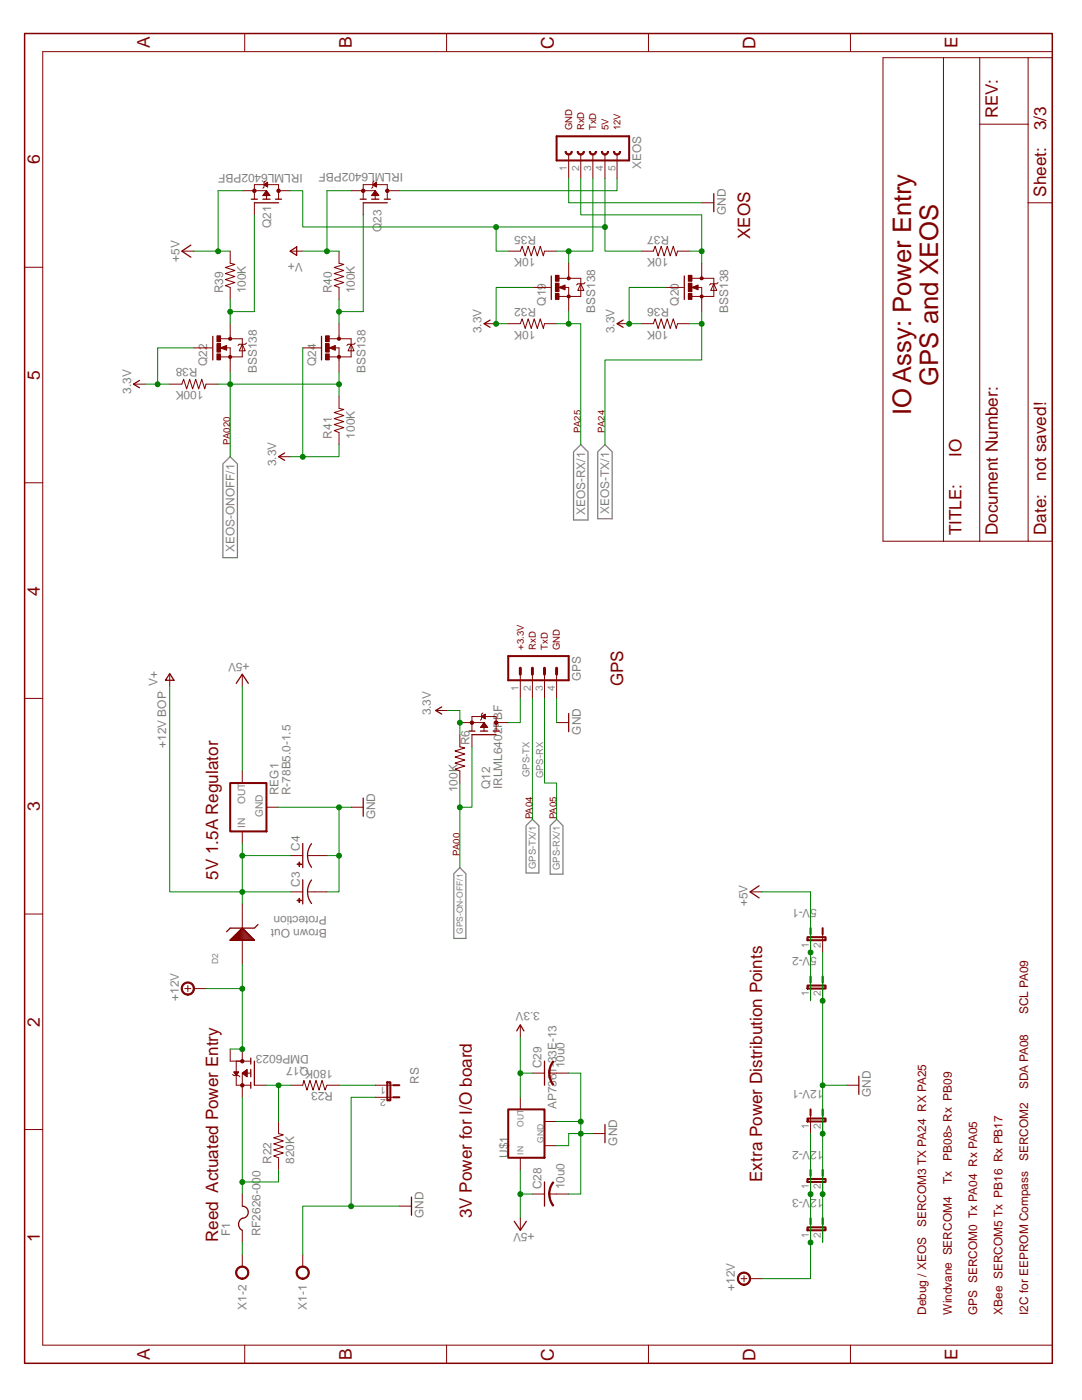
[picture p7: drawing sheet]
<svg xmlns="http://www.w3.org/2000/svg" width="216mm" height="279mm" viewBox="0 0 216 279" stroke-linecap="round" stroke-linejoin="round" font-family="sans-serif">
<path d="M44.5 92.6l1.4-1.5 1.5 1.5v18.7h-2.9zM115.9 88.7l1.4 1.5v13.6h-2.9v-13.6zM120.7 88.7l1.5 1.5v13.3h-2.9v-13.3zM90.6 174.4l1.2-1.2 1.2 1.2v12.9h-2.4zM106.2 163.5l1.3 1.3v9.4h-2.5v-9.4zM111.1 163.5l1.2 1.3v9.7h-2.5v-9.7z" fill="none" stroke="#808080" stroke-width=".25"/>
<g fill="none" stroke="#800000" stroke-width=".2">
<path d="M48.8 6.7v3.6M89.1 6.7v3.6M129.4 6.7v3.6M169.7 6.7v3.6M188.3 11.5v96.5M195.5 11.5v96.5M205.1 11.5h-28.9v96.5h28.9M210 10.3h-201.5v258.2h201.5M195.5 24.8h9.6M205.1 24.8v-13.3h4.9v96.5h-4.9v-67.5M205.1 24.8v15.7M4.9 53.3h3.6"/>
<path d="M205.1 40.5h4.9M4.9 96.4h3.6M4.9 139.4h3.6M4.9 182.4h3.6M74.9 216.6h3.6M74.9 219h3.6M4.9 225.4h3.6M55.6 223.8v2.4l.9 .3-1.9 .6 1.9 .6-1.9 .6 1.9 .6-1.9 .6 1.9 .6-1.9 .6 1 .4v2.4M48.8 268.5v3.6M89.1 268.5v3.6M129.4 268.5v3.6M169.7 268.5v3.6"/>
</g>
<path d="M77.3 216h.6v3.6h-.6zM78.5 216.6h1.2M78.5 219h1.2" fill="none" stroke="#800000" stroke-width=".4"/>
<path d="M4.9 6.7h205.1v265.4h-205.1z" fill="none" stroke="#800000" stroke-width=".3"/>
<path d="M59.6 253a1.33 1.33 0 0 1 2 .5 1.33 1.33 0 0 1-1.2 1.8v-.2a1.09 1.09 0 0 1-.9-1.6 1.09 1.09 0 0 1 1.8-.2 1.09 1.09 0 0 1-.6 1.7l-.3 .1v.2a1.33 1.33 0 0 1-1.2-.9 1.33 1.33 0 0 1 .4-1.4z" fill-rule="evenodd" fill="#800000"/>
<path d="M59.6 253a1.33 1.33 0 0 1 2 .5 1.33 1.33 0 0 1-1.2 1.8v-.2a1.09 1.09 0 0 1-.9-1.6 1.09 1.09 0 0 1 1.8-.2 1.09 1.09 0 0 1-.6 1.7l-.3 .1v.2a1.33 1.33 0 0 1-1.2-.9 1.33 1.33 0 0 1 .4-1.4zM60.4 250.4v2.4" fill="none" stroke="#800000" stroke-width=".2"/>
<path d="M47.5 252.9a1.33 1.33 0 0 1 2.1 .6 1.33 1.33 0 0 1-1.3 1.8v-.2a1.08 1.08 0 0 1-.9-1.6 1.08 1.08 0 0 1 1.9-.2 1.08 1.08 0 0 1-.7 1.7l-.3 .1v.2a1.33 1.33 0 0 1-1.2-.9 1.33 1.33 0 0 1 .4-1.5z" fill-rule="evenodd" fill="#800000"/>
<path d="M36.9 197.3h1.2M37.5 196.7v1.2M58 216.6h2.4l.2-1 .7 2 .5-2 .7 2 .6-2 .6 2 .6-2 .6 2 .3-1h2.4M47.5 252.9a1.33 1.33 0 0 1 2.1 .6 1.33 1.33 0 0 1-1.3 1.8v-.2a1.08 1.08 0 0 1-.9-1.6 1.08 1.08 0 0 1 1.9-.2 1.08 1.08 0 0 1-.7 1.7l-.3 .1v.2a1.33 1.33 0 0 1-1.2-.9 1.33 1.33 0 0 1 .4-1.5zM48.3 250.4v2.4M79.7 240.7h2.4" fill="none" stroke="#800000" stroke-width=".2"/>
<path d="M82.1 238.9v3.6" fill="none" stroke="#800000" stroke-width=".25"/>
<path d="M36.7 196.3a1.32 1.32 0 0 1 2 .5 1.32 1.32 0 0 1-1.2 1.8v-.2a1.08 1.08 0 0 1-1-1.5 1.08 1.08 0 0 1 1.8-.3 1.08 1.08 0 0 1-.5 1.7l-.3 .1v.2a1.32 1.32 0 0 1-1.3-.9 1.32 1.32 0 0 1 .5-1.4z" fill-rule="evenodd" fill="#800000"/>
<path d="M103.8 134.6v4.8M106.2 134.6v4.8M108.6 134.6v4.8M111.1 134.6v4.8M86.9 141.8h2.4M94.2 144.2h2.4v1.7M96.4 142.3l-.3 .2v1l-.2 .2M99 145.9v-2.9h-4.8v2.9M36.7 196.3a1.32 1.32 0 0 1 2 .5 1.32 1.32 0 0 1-1.2 1.8v-.2a1.08 1.08 0 0 1-1-1.5 1.08 1.08 0 0 1 1.8-.3 1.08 1.08 0 0 1-.5 1.7l-.3 .1v.2a1.32 1.32 0 0 1-1.3-.9 1.32 1.32 0 0 1 .5-1.4zM38.7 197.3h2.4" fill="none" stroke="#800000" stroke-width=".2"/>
<path d="M101.4 130.9h12.1v4.9h-12.1z" fill="none" stroke="#800000" stroke-width=".4"/>
<path d="M103.8 133.3v1.3M106.2 133.3v1.3M108.6 133.3v1.3M111.1 133.3v1.3" fill="none" stroke="#800000" stroke-width=".59"/>
<path d="M88.1 141.1l-1.2 .7 1.2 .7M93.6 145.9h1.2M94.2 146.6h4.8M95.9 145.9h1.4M98.4 145.9h1.2" fill="none" stroke="#800000" stroke-width=".25"/>
<circle cx="94.2" cy="144.2" r=".34" fill="#800000"/>
<circle cx="94.2" cy="144.2" r=".34" fill="none" stroke="#800000" stroke-width=".2"/>
<circle cx="99" cy="144.2" r=".34" fill="#800000"/>
<g fill="none" stroke="#800000" stroke-width=".2">
<path d="M140 40.5h2.4M48.3 134.6v2.4M48.3 153.9v2.4M91.8 144.2h2.4M91.8 146.6v2.4M91.8 153.9v2.4M94.2 146.6v2.4M95.9 145.1v.1M96.1 144.9v.3M96.1 143l.7-.5v1zM96.2 143h.1M96.2 144.8v.4"/>
<path d="M96.3 142.9v.2M96.3 144.6v.6M96.4 142.8v.4M96.4 144.4v.8M96.5 142.7v.6M96.5 144.3v.9M96.6 144.2l.7 1h-1.4zM96.6 142.6v.8M96.6 144.3v.9M96.8 142.6v.8M96.8 144.4v.8M96.9 144.6v.6"/>
<path d="M97 144.7v.5M97.1 144.9v.3M97.2 145v.2M97.3 145.2h.1M99 144.2h2.4M111.1 144.2h2.4M48.3 165.9v2.4M53.2 161.1h2.4M70.1 161.1h2.4M109.6 238.3h1.5"/>
<circle cx="99" cy="144.2" r=".34"/>
</g>
<path d="M91.8 149l.9 .3-1.9 .6 1.9 .6-1.9 .6 1.9 .6-1.9 .6 1.9 .6-1.9 .6 1 .4" fill="none" stroke="#800000" stroke-width=".21"/>
<path d="M142.4 38.7v3.6M47.1 136.4l1.2-1.8 1.3 1.8M72.5 159.3v3.6M113.5 142.4v3.6M108.6 235.9v4.8" fill="none" stroke="#800000" stroke-width=".25"/>
<path d="M45.9 156.3h7.3v9.6h-7.3z" fill="none" stroke="#800000" stroke-width=".4"/>
<path d="M110.3 235.9l.2 .1-.5 .9-.3 1.4h-.2l.2-1.3z" fill-rule="evenodd" fill="#800000"/>
<path d="M110.3 235.9l.2 .1-.5 .9-.3 1.4h-.2l.2-1.3z" fill="none" stroke="#800000" stroke-width=".2"/>
<path d="M109.5 238.3h.2l.2 1 .6 1.3-.2 .1-.6-1.1z" fill-rule="evenodd" fill="#800000"/>
<path d="M109.6 214.2h1.5M106.2 238.3h2.4M109.5 238.3h.2l.2 1 .6 1.3-.2 .1-.6-1.1zM111.1 238.3h2.4" fill="none" stroke="#800000" stroke-width=".2"/>
<path d="M108.6 211.8v4.8" fill="none" stroke="#800000" stroke-width=".25"/>
<path d="M110.3 211.7l.2 .2-.5 .8-.3 1.5h-.2l.2-1.3z" fill-rule="evenodd" fill="#800000"/>
<path d="M110.3 211.7l.2 .2-.5 .8-.3 1.5h-.2l.2-1.3z" fill="none" stroke="#800000" stroke-width=".2"/>
<path d="M109.5 214.2h.2l.2 .9 .6 1.4-.2 .1-.6-1.1z" fill-rule="evenodd" fill="#800000"/>
<g fill="none" stroke="#800000" stroke-width=".2">
<path d="M161.7 186.4v3.7M161.7 196.1v3.6M164.1 186.4v3.7M164.1 196.1v3.6M103.8 204.5v2.4M106.2 214.2h2.4M109.5 214.2h.2l.2 .9 .6 1.4-.2 .1-.6-1.1zM111.1 214.2h2.4M118.3 226.2h2.4M161.7 222.6v3.6M161.7 234.7v3.6M164.1 222.6v3.6"/>
<path d="M164.1 234.7v3.6M147.8 255.2h1.3M148.5 254.6v1.2M161.7 244.3v3.6M164.1 244.3v3.6"/>
</g>
<path d="M103.1 205.7l.7-1.2 .7 1.2M120.7 224.4v3.6" fill="none" stroke="#800000" stroke-width=".25"/>
<g fill="none" stroke="#800000" stroke-width=".4">
<path d="M161.1 196.7h3.6v.6h-3.6zM161.1 187h3.6v.6h-3.6zM161.7 185.2v1.2M161.7 194.9v1.2M164.1 185.2v1.2M164.1 194.9v1.2M161.1 235.3h3.6v.6h-3.6zM161.1 223.2h3.6v.6h-3.6zM161.7 221.4v1.2M161.7 233.5v1.2M164.1 221.4v1.2M164.1 233.5v1.2"/>
<path d="M161.1 244.9h3.6v.6h-3.6zM161.7 243.1v1.2M164.1 243.1v1.2"/>
</g>
<path d="M147.6 254.2a1.33 1.33 0 0 1 2.1 .5 1.33 1.33 0 0 1-1.2 1.8v-.2a1.09 1.09 0 0 1-.9-1.6 1.09 1.09 0 0 1 1.8-.2 1.09 1.09 0 0 1-.7 1.7l-.2 .1v.2a1.33 1.33 0 0 1-1.3-.9 1.33 1.33 0 0 1 .4-1.4z" fill-rule="evenodd" fill="#800000"/>
<path d="M149.7 178h2.4M46.4 214.4l.3 .3h.9l.3 .2M50 214.2h-1.7v2.4M50 211.8h-2.9v4.8h2.9M169 216.6h2.4M147.6 254.2a1.33 1.33 0 0 1 2.1 .5 1.33 1.33 0 0 1-1.2 1.8v-.2a1.09 1.09 0 0 1-.9-1.6 1.09 1.09 0 0 1 1.8-.2 1.09 1.09 0 0 1-.7 1.7l-.2 .1v.2a1.33 1.33 0 0 1-1.3-.9 1.33 1.33 0 0 1 .4-1.4zM149.7 255.2h2.4" fill="none" stroke="#800000" stroke-width=".2"/>
<path d="M151.5 176.8l-1.8 1.2 1.8 1.2M50 213.4v1.5M50 211.2v1.2M50 216v1.2M50.8 211.8v4.8M171.4 214.8v3.6" fill="none" stroke="#800000" stroke-width=".25"/>
<circle cx="48.3" cy="216.6" r=".34" fill="#800000"/>
<circle cx="48.3" cy="216.6" r=".34" fill="none" stroke="#800000" stroke-width=".2"/>
<circle cx="48.3" cy="211.8" r=".34" fill="#800000"/>
<g fill="none" stroke="#800000" stroke-width=".2">
<path d="M108.6 57.4h1.3M111.5 57.4l1.3-.5v.9zM111.6 55.5h1.9M112.6 57.4h.9v1.8h-2M113.5 54.9v.6h2.4v3.7h-2.4v.6M115.9 56.6l.6 1.4h-1.2zM116.7 56.4l-.2 .2h-1.2l-.3 .3M45.9 209.4v2.4h2.4v-2.4M46.7 213.9h.9l-.5 .8zM46.7 213.9v.1M46.8 213.9v.3M46.9 213.9v.4"/>
<path d="M47 213.9v.6M47.1 213.9v.8M47.2 213.9v.6M47.4 213.9v.4M47.5 213.9v.2M47.6 213.9v.1M48.3 214.2l1-.8v1.5zM48.3 216.6v2.4M48.4 214.1v.1M48.5 214.1v.2M48.6 214v.4M48.7 213.9v.6"/>
<path d="M48.8 213.8v.7M49 213.7v.9M49.1 213.6v1.1M49.2 213.6v1.2M49.3 213.5v1.4M50.8 216.6h2.4M103.8 243.1v2.4"/>
<circle cx="48.3" cy="211.8" r=".34"/>
</g>
<path d="M110 55.1v4.7M102.6 243.7l1.2 1.8 1.2-1.8" fill="none" stroke="#800000" stroke-width=".25"/>
<path d="M112.6 57.1l-.8 .3 .8 .2v-.2h-.2" fill="none" stroke="#800000" stroke-width=".3"/>
<path d="M113.3 58.9l.2-.1 .2 .1v.5h-.4l-.1-.2z" fill-rule="evenodd" fill="#800000"/>
<path d="M113.3 58.9l.2-.1 .2 .1v.5h-.4l-.1-.2z" fill="none" stroke="#800000" stroke-width=".2"/>
<path d="M113.3 55.3h.4v.5h-.4l-.1-.3z" fill-rule="evenodd" fill="#800000"/>
<path d="M113.3 55.3h.4v.5h-.4l-.1-.3z" fill="none" stroke="#800000" stroke-width=".2"/>
<path d="M110.8 58.6h.7v1.2h-.7z" fill="#800000"/>
<path d="M110.8 58.6h.7v1.2h-.7z" fill="none" stroke="#800000" stroke-width=".2"/>
<path d="M110.8 54.9h.7v1.2h-.7z" fill="#800000"/>
<path d="M110.8 54.9h.7v1.2h-.7z" fill="none" stroke="#800000" stroke-width=".2"/>
<path d="M110.8 56.5h.7v1.7h-.7z" fill="#800000"/>
<g fill="none" stroke="#800000" stroke-width=".2">
<path d="M101.4 50.1h2.4l.4-1 .6 2 .6-2 .6 2 .6-2 .6 2 .6-2 .6 2 .2-1h2.5M106.2 57.4h2.4M110.8 56.5h.7v1.7h-.7zM113.5 52.5v2.4M113.5 59.8v2.4M135.2 57.4h1.2M138.1 57.4l1.2-.5v.9zM138.1 55.5h1.9M139.2 57.4h.8v1.8h-1.9M140 54.9v.6h2.4v3.7h-2.4v.6M142.4 56.6l.6 1.4h-1.2zM143.3 56.4l-.3 .2h-1.2l-.2 .3"/>
<path d="M96.6 64.6h2.4M101.4 64.6h2.4l.4-1 .6 2 .6-2 .6 2 .6-2 .6 2 .6-2 .6 2 .2-1h2.5"/>
</g>
<path d="M136.5 55.1v4.7M97.8 63.9l-1.2 .7 1.2 .7" fill="none" stroke="#800000" stroke-width=".25"/>
<path d="M139.2 57.1l-.9 .3 .9 .2v-.2h-.3" fill="none" stroke="#800000" stroke-width=".3"/>
<path d="M139.8 58.9l.2-.1 .2 .1 .1 .3-.1 .2h-.4z" fill-rule="evenodd" fill="#800000"/>
<path d="M139.8 58.9l.2-.1 .2 .1 .1 .3-.1 .2h-.4z" fill="none" stroke="#800000" stroke-width=".2"/>
<path d="M139.8 55.3h.4l.1 .2-.1 .3h-.4z" fill-rule="evenodd" fill="#800000"/>
<path d="M139.8 55.3h.4l.1 .2-.1 .3h-.4z" fill="none" stroke="#800000" stroke-width=".2"/>
<path d="M137.4 58.6h.7v1.2h-.7z" fill="#800000"/>
<path d="M137.4 58.6h.7v1.2h-.7z" fill="none" stroke="#800000" stroke-width=".2"/>
<path d="M137.4 54.9h.7v1.2h-.7z" fill="#800000"/>
<path d="M137.4 54.9h.7v1.2h-.7z" fill="none" stroke="#800000" stroke-width=".2"/>
<path d="M137.4 56.5h.7v1.7h-.7z" fill="#800000"/>
<path d="M128 50.1h2.4l.3-1 .6 2 .6-2 .6 2 .6-2 .6 2 .6-2 .6 2 .3-1h2.4M132.8 57.4h2.4M137.4 56.5h.7v1.7h-.7zM140 52.5v2.4M140 59.8v2.4M123.1 64.6h2.4M128 64.6h2.4l.3-1 .6 2 .6-2 .6 2 .6-2 .6 2 .6-2 .6 2 .3-1h2.4" fill="none" stroke="#800000" stroke-width=".2"/>
<path d="M124.3 63.9l-1.2 .7 1.2 .7" fill="none" stroke="#800000" stroke-width=".25"/>
<path d="M111.1 27.2v4.8" fill="none" stroke="#800000" stroke-width=".4"/>
<path d="M117.6 30.2h.2a.49 .49 0 0 0 .5 .5 .49 .49 0 0 0 .5-.5h.2a.72 .72 0 0 1-.7 .7 .72 .72 0 0 1-.7-.7z" fill-rule="evenodd" fill="#800000"/>
<path d="M117.6 30.2h.2a.49 .49 0 0 0 .5 .5 .49 .49 0 0 0 .5-.5h.2a.72 .72 0 0 1-.7 .7 .72 .72 0 0 1-.7-.7z" fill="none" stroke="#800000" stroke-width=".2"/>
<path d="M115.2 30.2h.2a.49 .49 0 0 0 .5 .5 .49 .49 0 0 0 .5-.5h.2a.72 .72 0 0 1-.7 .7 .72 .72 0 0 1-.7-.7z" fill-rule="evenodd" fill="#800000"/>
<path d="M115.2 30.2h.2a.49 .49 0 0 0 .5 .5 .49 .49 0 0 0 .5-.5h.2a.72 .72 0 0 1-.7 .7 .72 .72 0 0 1-.7-.7z" fill="none" stroke="#800000" stroke-width=".2"/>
<path d="M112.8 30.2h.2a.49 .49 0 0 0 .5 .5 .49 .49 0 0 0 .5-.5h.2a.72 .72 0 0 1-.7 .7 .72 .72 0 0 1-.7-.7z" fill-rule="evenodd" fill="#800000"/>
<path d="M112.8 30.2h.2a.49 .49 0 0 0 .5 .5 .49 .49 0 0 0 .5-.5h.2a.72 .72 0 0 1-.7 .7 .72 .72 0 0 1-.7-.7z" fill="none" stroke="#800000" stroke-width=".2"/>
<path d="M111.1 27.2h14.4v4.8h-14.4" fill="none" stroke="#800000" stroke-width=".4"/>
<path d="M122.4 30.2h.2a.49 .49 0 0 0 .5 .5 .49 .49 0 0 0 .5-.5h.2a.72 .72 0 0 1-.7 .7 .72 .72 0 0 1-.7-.7z" fill-rule="evenodd" fill="#800000"/>
<path d="M122.4 30.2h.2a.49 .49 0 0 0 .5 .5 .49 .49 0 0 0 .5-.5h.2a.72 .72 0 0 1-.7 .7 .72 .72 0 0 1-.7-.7z" fill="none" stroke="#800000" stroke-width=".2"/>
<path d="M120 30.2h.2a.49 .49 0 0 0 .5 .5 .49 .49 0 0 0 .5-.5h.2a.72 .72 0 0 1-.7 .7 .72 .72 0 0 1-.7-.7z" fill-rule="evenodd" fill="#800000"/>
<path d="M113.5 30.8v4.8M115.9 30.8v4.8M118.3 30.8v4.8M120 30.2h.2a.49 .49 0 0 0 .5 .5 .49 .49 0 0 0 .5-.5h.2a.72 .72 0 0 1-.7 .7 .72 .72 0 0 1-.7-.7zM120.7 30.8v4.8M123.1 30.8v4.8M33.9 134.6v2.4M61.4 178h1.4M48.3 180.4v4.8M48.3 187.6v4.9" fill="none" stroke="#800000" stroke-width=".2"/>
<g fill="none" stroke="#800000" stroke-width=".25">
<path d="M33.9 134.4l.8 1.4h-1.7zM60.4 175.6v4.8M62.2 175.6a3.8 3.8 0 0 0 0 4.7M45.9 187.6h.1M46.1 187.4v.2M46.4 187.2v.4M46.6 187v.6M46.8 186.8v.8M47 186.6v1M47.2 186.4v1.2M47.4 186.2v1.4M47.6 185.9v1.7"/>
<path d="M47.8 185.7v1.9M48 185.5v2.1M48.2 185.3v2.3M48.3 185.2l2.5 2.4h-4.9zM48.5 185.3v2.3M48.7 185.5v2.1M48.9 185.8v1.8M49.1 186v1.6M49.3 186.2v1.4M49.5 186.4v1.2M49.7 186.6v1M49.9 186.8v.8"/>
<path d="M50.1 187v.6M50.3 187.2v.4M50.5 187.4v.2M51.5 184.5l-.7 .7h-4.9l-.7 .7"/>
</g>
<path d="M59.6 179.3h.2v.8h-.2z" fill="#800000"/>
<path d="M59.6 179.3h.2v.8h-.2z" fill="none" stroke="#800000" stroke-width=".2"/>
<path d="M59.3 179.6h.8v.2h-.8z" fill="#800000"/>
<path d="M58 178h2.4M59.3 179.6h.8v.2h-.8zM61.4 170.8h1.4M62.8 178h2.4" fill="none" stroke="#800000" stroke-width=".2"/>
<path d="M60.4 168.3v4.9M62.2 168.4a3.9 3.9 0 0 0 0 4.7" fill="none" stroke="#800000" stroke-width=".25"/>
<path d="M59.6 172h.2v.9h-.2z" fill="#800000"/>
<path d="M59.6 172h.2v.9h-.2z" fill="none" stroke="#800000" stroke-width=".2"/>
<path d="M59.3 172.4h.8v.1h-.8z" fill="#800000"/>
<path d="M50.8 38.1h2.4v1.7M52.9 36.1l-.2 .3v.9l-.2 .3M55.6 39.8v-2.9h-4.8v2.9M58 170.8h2.4M59.3 172.4h.8v.1h-.8zM62.8 170.8h2.4" fill="none" stroke="#800000" stroke-width=".2"/>
<path d="M50.1 39.8h1.3M52.5 39.8h1.4M55 39.8h1.2M50.8 40.5h4.8" fill="none" stroke="#800000" stroke-width=".25"/>
<circle cx="50.8" cy="38.1" r=".34" fill="#800000"/>
<circle cx="50.8" cy="38.1" r=".34" fill="none" stroke="#800000" stroke-width=".2"/>
<circle cx="55.6" cy="38.1" r=".34" fill="#800000"/>
<g fill="none" stroke="#800000" stroke-width=".2">
<path d="M48.3 38.1h2.5M52.5 39h.1M52.6 38.9v.1M52.7 38.7v.3M52.7 36.9l.7-.5v.9zM52.8 38.6v.4M52.8 36.8v.1M52.9 38.4v.6M52.9 36.7v.3M53 38.2v.8M53 36.6v.5M53.1 38.1v.9"/>
<path d="M53.1 36.6v.5M53.2 38.1l.7 .9h-1.4zM53.2 38.2v.8M53.2 36.5v.7M53.4 38.3v.7M53.4 36.4v.9M53.5 38.5v.5M53.6 38.6v.4M53.7 38.8v.2M53.8 38.9v.1M55.6 38.1h2.4M50.8 40.5v2.4"/>
<path d="M41.1 69.4h1.2M44 69.4l1.2-.5v1zM44 67.6h1.9M45.1 69.4h.8v1.8h-1.9M45.9 67v.6h2.4v3.6h-2.4v.6M48.3 68.7l.6 1.3h-1.2zM49.2 68.5l-.3 .2h-1.2l-.2 .2"/>
<circle cx="55.6" cy="38.1" r=".34"/>
</g>
<path d="M42.5 67.1v4.7" fill="none" stroke="#800000" stroke-width=".25"/>
<path d="M45.1 69.2l-.9 .2 .9 .3v-.3h-.2" fill="none" stroke="#800000" stroke-width=".3"/>
<path d="M45.7 71l.2-.1 .2 .1 .1 .2-.1 .3h-.4z" fill-rule="evenodd" fill="#800000"/>
<path d="M45.7 71l.2-.1 .2 .1 .1 .2-.1 .3h-.4z" fill="none" stroke="#800000" stroke-width=".2"/>
<path d="M45.7 67.4l.2-.1 .2 .1 .1 .2-.1 .2h-.4z" fill-rule="evenodd" fill="#800000"/>
<path d="M45.7 67.4l.2-.1 .2 .1 .1 .2-.1 .2h-.4z" fill="none" stroke="#800000" stroke-width=".2"/>
<path d="M43.3 70.6h.7v1.2h-.7z" fill="#800000"/>
<path d="M43.3 70.6h.7v1.2h-.7z" fill="none" stroke="#800000" stroke-width=".2"/>
<path d="M43.3 67h.7v1.2h-.7z" fill="#800000"/>
<path d="M43.3 67h.7v1.2h-.7z" fill="none" stroke="#800000" stroke-width=".2"/>
<path d="M43.3 68.6h.7v1.7h-.7z" fill="#800000"/>
<path d="M72.5 38.1h2.4v1.7M74.6 36.1l-.2 .3v.9l-.3 .3M77.3 39.8v-2.9h-4.8v2.9M36.3 50.1h2.4M45.9 50.1v2.4l1 .3-1.9 .6 1.9 .6-1.9 .6 1.9 .6-1.9 .6 1.9 .6-1.9 .6 .9 .4v2.4M26.6 76.7h2.4M33.9 76.7h2.4l.3-1 .7 1.9 .5-1.9 .6 1.9 .7-1.9 .5 1.9 .7-1.9 .6 1.9 .2-.9h2.4M38.7 69.4h2.4M43.3 68.6h.7v1.7h-.7zM45.9 64.6v2.4M45.9 71.8v2.5" fill="none" stroke="#800000" stroke-width=".2"/>
<path d="M71.9 39.8h1.2M74.1 39.8h1.5M76.7 39.8h1.2M38.1 48.9l-1.8 1.2 1.8 1.2M72.5 40.5h4.8M27.8 75.9l-1.2 .8 1.2 .7" fill="none" stroke="#800000" stroke-width=".25"/>
<circle cx="72.5" cy="38.1" r=".34" fill="#800000"/>
<circle cx="72.5" cy="38.1" r=".34" fill="none" stroke="#800000" stroke-width=".2"/>
<circle cx="77.3" cy="38.1" r=".34" fill="#800000"/>
<g fill="none" stroke="#800000" stroke-width=".2">
<path d="M70.1 38.1h2.4M74.3 38.9v.1M74.4 38.7v.3M74.4 36.9l.7-.5v.9zM74.5 38.6v.4M74.5 36.8v.1M74.6 38.4v.6M74.6 36.7v.3M74.7 38.3v.7M74.7 36.6v.5M74.8 38.1v.9M74.8 36.6v.5"/>
<path d="M74.9 38.1l.7 .9h-1.5zM74.9 38.1v.9M74.9 36.5v.7M75.1 38.3v.7M75.1 36.4v.9M75.2 38.4v.6M75.3 38.6v.4M75.4 38.7v.3M75.5 38.9v.1M77.3 38.1h2.4M58 50.1h2.4M67.6 50.1v2.4l1 .3-1.9 .6 1.9 .6-1.9 .6 1.9 .6-1.9 .6 1.9 .6-1.9 .6 .9 .4v2.4"/>
<path d="M72.5 40.5v2.4M62.8 69.4h1.2M65.7 69.4l1.2-.5v1zM65.7 67.6h1.9M66.8 69.4h.8v1.8h-1.9M67.6 67v.6h2.5v3.6h-2.5v.6M70.1 68.7l.6 1.3h-1.3zM70.9 68.5l-.2 .2h-1.3l-.2 .2"/>
<circle cx="77.3" cy="38.1" r=".34"/>
</g>
<path d="M57.9 50.1l1.3-.8v1.7zM64.2 67.1v4.7" fill="none" stroke="#800000" stroke-width=".25"/>
<path d="M66.8 69.2l-.8 .2 .8 .3v-.3h-.3" fill="none" stroke="#800000" stroke-width=".3"/>
<path d="M67.4 71h.4l.1 .5h-.5z" fill-rule="evenodd" fill="#800000"/>
<path d="M67.4 71h.4l.1 .5h-.5z" fill="none" stroke="#800000" stroke-width=".2"/>
<path d="M67.4 67.4h.4l.1 .4h-.5z" fill-rule="evenodd" fill="#800000"/>
<path d="M67.4 67.4h.4l.1 .4h-.5z" fill="none" stroke="#800000" stroke-width=".2"/>
<path d="M65 70.6h.7v1.2h-.7z" fill="#800000"/>
<path d="M65 70.6h.7v1.2h-.7z" fill="none" stroke="#800000" stroke-width=".2"/>
<path d="M65 67h.7v1.2h-.7z" fill="#800000"/>
<path d="M65 67h.7v1.2h-.7z" fill="none" stroke="#800000" stroke-width=".2"/>
<path d="M65 68.6h.7v1.7h-.7z" fill="#800000"/>
<path d="M60.4 69.4h2.4M65 68.6h.7v1.7h-.7zM67.6 79.1v2.4l1 .2-1.9 .6 1.9 .6-1.9 .6 1.9 .6-1.9 .6 1.9 .6-1.9 .6 .9 .4v2.4M67.6 64.6v2.4M67.6 71.8v2.5M55.6 91.1h2.4M103.8 219v2.4M48.3 238.3v2.4M103.8 231.1v2.4M108.6 228.6h2.5M108.6 223.8h2.5M48.3 245.5v2.4" fill="none" stroke="#800000" stroke-width=".2"/>
<path d="M56.8 90.4l-1.2 .7 1.2 .8M48.3 240.7a1.21 1.21 0 0 1 1.2 1.2 1.21 1.21 0 0 1-1.2 1.2 1.35 1.35 0 0 0-.7 1.2 1.35 1.35 0 0 0 .7 1.2" fill="none" stroke="#800000" stroke-width=".25"/>
<path d="M101.4 221.4h7.2v9.7h-7.2z" fill="none" stroke="#800000" stroke-width=".4"/>
<path d="M113.5 35.6v4.9h26.5M111.1 139.4v4.8M74.9 219h-4.8v21.7M79.7 240.7h-19.3v9.7" fill="none" stroke="#008000" stroke-width=".2"/>
<circle cx="70.1" cy="240.7" r=".49" fill="#008000"/>
<g fill="none" stroke="#008000" stroke-width=".2">
<path d="M55.6 161.1h14.5M67.6 170.8v7.2h-2.4"/>
<circle cx="70.1" cy="240.7" r=".49"/>
</g>
<circle cx="67.6" cy="161.1" r=".49" fill="#008000"/>
<g fill="none" stroke="#008000" stroke-width=".2">
<path d="M67.6 161.1v9.7h-2.4"/>
<circle cx="67.6" cy="161.1" r=".49"/>
</g>
<circle cx="67.6" cy="170.8" r=".49" fill="#008000"/>
<g fill="none" stroke="#008000" stroke-width=".2">
<path d="M113.5 214.2h2.4v24.1h-2.4"/>
<circle cx="67.6" cy="170.8" r=".49"/>
</g>
<circle cx="115.9" cy="226.3" r=".49" fill="#008000"/>
<g fill="none" stroke="#008000" stroke-width=".2">
<path d="M111.1 223.8h4.8M113.5 226.2h2.4"/>
<circle cx="115.9" cy="226.3" r=".49"/>
</g>
<circle cx="115.9" cy="223.8" r=".49" fill="#008000"/>
<g fill="none" stroke="#008000" stroke-width=".2">
<path d="M169 216.6h-4.9v21.7M113.5 226.2v2.4h-2.4M115.9 226.2h2.4"/>
<circle cx="115.9" cy="223.8" r=".49"/>
</g>
<circle cx="164.1" cy="226.3" r=".49" fill="#008000"/>
<g fill="none" stroke="#008000" stroke-width=".2">
<path d="M164.1 238.3v9.6"/>
<circle cx="164.1" cy="226.3" r=".49"/>
</g>
<circle cx="164.1" cy="238.3" r=".49" fill="#008000"/>
<circle cx="164.1" cy="238.3" r=".49" fill="none" stroke="#008000" stroke-width=".2"/>
<circle cx="164.1" cy="216.6" r=".49" fill="#008000"/>
<g fill="none" stroke="#008000" stroke-width=".2">
<path d="M164.1 190.1v26.5"/>
<circle cx="164.1" cy="216.6" r=".49"/>
</g>
<circle cx="164.1" cy="199.7" r=".49" fill="#008000"/>
<g fill="none" stroke="#008000" stroke-width=".2">
<path d="M89.3 141.8h2.5v4.8"/>
<circle cx="164.1" cy="199.7" r=".49"/>
</g>
<circle cx="91.8" cy="144.2" r=".49" fill="#008000"/>
<g fill="none" stroke="#008000" stroke-width=".2">
<path d="M103.8 214.2h2.4M103.8 206.9v12.1"/>
<circle cx="91.8" cy="144.2" r=".49"/>
</g>
<circle cx="103.8" cy="214.2" r=".49" fill="#008000"/>
<g fill="none" stroke="#008000" stroke-width=".2">
<path d="M106.2 57.4h-7.2v7.2h2.4"/>
<circle cx="103.8" cy="214.2" r=".49"/>
</g>
<circle cx="99" cy="64.6" r=".49" fill="#008000"/>
<g fill="none" stroke="#008000" stroke-width=".2">
<path d="M132.8 57.4h-7.3v7.2h2.5"/>
<circle cx="99" cy="64.6" r=".49"/>
</g>
<circle cx="125.5" cy="64.6" r=".49" fill="#008000"/>
<g fill="none" stroke="#008000" stroke-width=".2">
<path d="M29 76.7h4.9M38.7 69.4h-7.2v7.3"/>
<circle cx="125.5" cy="64.6" r=".49"/>
</g>
<circle cx="31.5" cy="76.7" r=".49" fill="#008000"/>
<g fill="none" stroke="#008000" stroke-width=".2">
<path d="M60.4 69.4v21.7M67.6 88.7v2.4h-9.6"/>
<circle cx="31.5" cy="76.7" r=".49"/>
</g>
<circle cx="60.4" cy="91.2" r=".49" fill="#008000"/>
<g fill="none" stroke="#008000" stroke-width=".2">
<path d="M103.8 139.4v4.8h-2.4M106.2 139.4v24.1M108.6 139.4v16.9h2.5v7.2M94.2 149v12.1h-2.4v-4.8M91.8 161.1v12.1"/>
<circle cx="60.4" cy="91.2" r=".49"/>
</g>
<circle cx="91.8" cy="161.1" r=".49" fill="#008000"/>
<g fill="none" stroke="#008000" stroke-width=".2">
<path d="M111.1 64.6h4.8v24.1M113.5 62.2v2.4"/>
<circle cx="91.8" cy="161.1" r=".49"/>
</g>
<circle cx="113.5" cy="64.6" r=".49" fill="#008000"/>
<g fill="none" stroke="#008000" stroke-width=".2">
<path d="M137.6 64.6h2.4M140 62.2v9.6h-19.3v16.9"/>
<circle cx="113.5" cy="64.6" r=".49"/>
</g>
<circle cx="140" cy="64.6" r=".49" fill="#008000"/>
<g fill="none" stroke="#008000" stroke-width=".2">
<path d="M48.3 219v19.3M55.6 233.5v2.4h-7.3"/>
<circle cx="140" cy="64.6" r=".49"/>
</g>
<circle cx="48.3" cy="235.9" r=".49" fill="#008000"/>
<g fill="none" stroke="#008000" stroke-width=".2">
<path d="M58 216.6h-2.4v7.2M67.6 216.6h7.3"/>
<circle cx="48.3" cy="235.9" r=".49"/>
</g>
<circle cx="55.6" cy="216.6" r=".49" fill="#008000"/>
<g fill="none" stroke="#008000" stroke-width=".2">
<path d="M41.1 197.3h7.2v12.1M48.3 192.5v4.8M53.2 216.6h2.4"/>
<circle cx="55.6" cy="216.6" r=".49"/>
</g>
<circle cx="48.3" cy="197.3" r=".49" fill="#008000"/>
<g fill="none" stroke="#008000" stroke-width=".2">
<path d="M45.9 209.4h2.4"/>
<circle cx="48.3" cy="197.3" r=".49"/>
</g>
<circle cx="48.3" cy="209.4" r=".49" fill="#008000"/>
<g fill="none" stroke="#008000" stroke-width=".2">
<path d="M161.7 238.3v16.9h-9.6"/>
<circle cx="48.3" cy="209.4" r=".49"/>
</g>
<circle cx="161.7" cy="248" r=".49" fill="#008000"/>
<g fill="none" stroke="#008000" stroke-width=".2">
<path d="M161.7 226.2v12.1"/>
<circle cx="161.7" cy="248" r=".49"/>
</g>
<circle cx="161.7" cy="238.3" r=".49" fill="#008000"/>
<g fill="none" stroke="#008000" stroke-width=".2">
<path d="M48.3 137v16.9M161.7 178v21.7"/>
<circle cx="161.7" cy="238.3" r=".49"/>
</g>
<circle cx="161.7" cy="190.1" r=".49" fill="#008000"/>
<g fill="none" stroke="#008000" stroke-width=".2">
<path d="M152.1 178h9.6M103.8 233.5v4.8h2.4"/>
<circle cx="161.7" cy="190.1" r=".49"/>
</g>
<circle cx="103.8" cy="238.3" r=".49" fill="#008000"/>
<g fill="none" stroke="#008000" stroke-width=".2">
<path d="M48.3 38.1h-4.8v12h-4.8M43.5 50.1h2.4M103.8 238.3v4.8"/>
<circle cx="103.8" cy="238.3" r=".49"/>
</g>
<circle cx="43.5" cy="50.1" r=".49" fill="#008000"/>
<g fill="none" stroke="#008000" stroke-width=".2">
<path d="M111.1 50.1h2.4v2.4"/>
<circle cx="43.5" cy="50.1" r=".49"/>
</g>
<circle cx="113.5" cy="50.1" r=".49" fill="#008000"/>
<g fill="none" stroke="#008000" stroke-width=".2">
<path d="M118.3 35.6v14.5h-4.8M140 50.1v2.4M140 42.9v7.2h-2.4"/>
<circle cx="113.5" cy="50.1" r=".49"/>
</g>
<circle cx="140" cy="50.1" r=".49" fill="#008000"/>
<g fill="none" stroke="#008000" stroke-width=".2">
<path d="M115.9 35.6v7.3h24.1M33.9 137v41h14.4M48.3 168.3v12.1"/>
<circle cx="140" cy="50.1" r=".49"/>
</g>
<circle cx="48.3" cy="178" r=".49" fill="#008000"/>
<g fill="none" stroke="#008000" stroke-width=".2">
<path d="M48.3 170.8h9.7"/>
<circle cx="48.3" cy="178" r=".49"/>
</g>
<circle cx="48.3" cy="170.8" r=".49" fill="#008000"/>
<g fill="none" stroke="#008000" stroke-width=".2">
<path d="M70.1 38.1h-4.9v12h-4.8M65.2 50.1h2.4M48.3 178h9.7"/>
<circle cx="48.3" cy="170.8" r=".49"/>
</g>
<circle cx="65.2" cy="50.1" r=".49" fill="#008000"/>
<g fill="none" stroke="#008000" stroke-width=".2">
<path d="M45.9 76.7v14.4M45.9 74.3v2.4h-2.4"/>
<circle cx="65.2" cy="50.1" r=".49"/>
</g>
<circle cx="45.9" cy="76.7" r=".49" fill="#008000"/>
<g fill="none" stroke="#008000" stroke-width=".2">
<path d="M45.9 76.7h21.7M67.6 74.3v4.8"/>
<circle cx="45.9" cy="76.7" r=".49"/>
</g>
<circle cx="67.6" cy="76.7" r=".49" fill="#008000"/>
<g fill="none" stroke="#008000" stroke-width=".2">
<path d="M50.8 42.9v19.3h-4.9v-2.4M45.9 62.2v2.4"/>
<circle cx="67.6" cy="76.7" r=".49"/>
</g>
<circle cx="45.9" cy="62.2" r=".49" fill="#008000"/>
<g fill="none" stroke="#008000" stroke-width=".2">
<path d="M120.7 35.6v14.5h7.3M120.7 45.3h-21.7v4.8h2.4"/>
<circle cx="45.9" cy="62.2" r=".49"/>
</g>
<circle cx="120.7" cy="45.3" r=".49" fill="#008000"/>
<circle cx="120.7" cy="45.3" r=".49" fill="none" stroke="#008000" stroke-width=".2"/>
<circle cx="99" cy="45.3" r=".49" fill="#008000"/>
<g fill="none" stroke="#008000" stroke-width=".2">
<path d="M58 38.1h2.4v7.2h38.6M123.1 35.6v2.5h-43.4M72.5 42.9v19.3h-4.9v-2.4M67.6 62.2v2.4"/>
<circle cx="99" cy="45.3" r=".49"/>
</g>
<circle cx="67.6" cy="62.2" r=".49" fill="#008000"/>
<g fill="none" stroke="#008000" stroke-width=".2">
<path d="M48.3 247.9v2.5"/>
<circle cx="67.6" cy="62.2" r=".49"/>
</g>
<g font-size="5.1" fill="#800000">
<text x="187.2" y="76.9" transform="rotate(-90 187.2 76.9)">GPS and XEOS</text>
<text x="181.8" y="82.9" transform="rotate(-90 181.8 82.9)">IO Assy: Power Entry</text>
</g>
<g font-size="3.5" fill="#800000">
<text x="29.9" y="9.7" transform="rotate(-90 29.9 9.7)">A</text>
<text x="70.2" y="9.7" transform="rotate(-90 70.2 9.7)">B</text>
<text x="110.5" y="9.8" transform="rotate(-90 110.5 9.8)">C</text>
<text x="150.8" y="9.8" transform="rotate(-90 150.8 9.8)">D</text>
<text x="191.1" y="9.7" transform="rotate(-90 191.1 9.7)">E</text>
<text x="8" y="32.8" transform="rotate(-90 8 32.8)">6</text>
<text x="8" y="75.8" transform="rotate(-90 8 75.8)">5</text>
<text x="8" y="118.9" transform="rotate(-90 8 118.9)">4</text>
<text x="8" y="161.9" transform="rotate(-90 8 161.9)">3</text>
<text x="8" y="204.9" transform="rotate(-90 8 204.9)">2</text>
<text x="8" y="247.9" transform="rotate(-90 8 247.9)">1</text>
<text x="29.9" y="271.4" transform="rotate(-90 29.9 271.4)">A</text>
<text x="70.2" y="271.4" transform="rotate(-90 70.2 271.4)">B</text>
<text x="110.5" y="271.5" transform="rotate(-90 110.5 271.5)">C</text>
<text x="150.8" y="271.5" transform="rotate(-90 150.8 271.5)">D</text>
<text x="191.1" y="271.4" transform="rotate(-90 191.1 271.4)">E</text>
</g>
<g font-size="3.4" fill="#800000">
<text x="199.1" y="23.6" transform="rotate(-90 199.1 23.6)">REV:</text>
<text x="208.8" y="26" transform="rotate(-90 208.8 26)">3/3</text>
<text x="208.8" y="39.3" transform="rotate(-90 208.8 39.3)">Sheet:</text>
<text x="149.7" y="47.7" transform="rotate(-90 149.7 47.7)">XEOS</text>
<text x="191.9" y="91.1" transform="rotate(-90 191.9 91.1)">IO</text>
<text x="208.8" y="96" transform="rotate(-90 208.8 96)">not saved!</text>
<text x="191.9" y="106.8" transform="rotate(-90 191.9 106.8)">TITLE:</text>
<text x="199.1" y="106.8" transform="rotate(-90 199.1 106.8)">Document Number:</text>
<text x="208.8" y="106.8" transform="rotate(-90 208.8 106.8)">Date:</text>
<text x="124.3" y="137" transform="rotate(-90 124.3 137)">GPS</text>
<text x="43.5" y="175.6" transform="rotate(-90 43.5 175.6)">5V 1.5A Regulator</text>
<text x="152.1" y="235.9" transform="rotate(-90 152.1 235.9)">Extra Power Distribution Points</text>
<text x="94.2" y="243.1" transform="rotate(-90 94.2 243.1)">3V Power for I/O board</text>
<text x="43.5" y="247.9" transform="rotate(-90 43.5 247.9)">Reed Actuated Power Entry</text>
</g>
<g font-size="2.4" fill="#808080">
<text x="60.4" y="34.7" transform="rotate(-180 60.4 34.7)">IRLML6402PBF</text>
<text x="80.4" y="34.4" transform="rotate(-180 80.4 34.4)">IRLML6402PBF</text>
<text x="128" y="33.8" transform="rotate(-90 128 33.8)">XEOS</text>
<text x="54.1" y="45.5" transform="rotate(-90 54.1 45.5)">Q21</text>
<text x="76.1" y="46.3" transform="rotate(-90 76.1 46.3)">Q23</text>
<text x="107" y="47" transform="rotate(-180 107 47)">R35</text>
<text x="133.5" y="47" transform="rotate(-180 133.5 47)">R37</text>
<text x="144.8" y="42.9" transform="rotate(-90 144.8 42.9)">GND</text>
<text x="35.8" y="52.2" transform="rotate(-90 35.8 52.2)">+5V</text>
<text x="60.4" y="52.5" transform="rotate(-180 60.4 52.5)">V+</text>
<text x="106.8" y="51.6" transform="rotate(-180 106.8 51.6)">10K</text>
<text x="133.4" y="51.6" transform="rotate(-180 133.4 51.6)">10K</text>
<text x="44.5" y="58.6" transform="rotate(-90 44.5 58.6)">R39</text>
<text x="49.1" y="58.6" transform="rotate(-90 49.1 58.6)">100K</text>
<text x="66.2" y="58.6" transform="rotate(-90 66.2 58.6)">R40</text>
<text x="70.8" y="58.6" transform="rotate(-90 70.8 58.6)">100K</text>
<text x="107" y="61.5" transform="rotate(-180 107 61.5)">R32</text>
<text x="108.9" y="61" transform="rotate(-90 108.9 61)">Q19</text>
<text x="118.8" y="62.4" transform="rotate(-90 118.8 62.4)">BSS138</text>
<text x="133.5" y="61.5" transform="rotate(-180 133.5 61.5)">R36</text>
<text x="135.4" y="61" transform="rotate(-90 135.4 61)">Q20</text>
<text x="145.3" y="62.4" transform="rotate(-90 145.3 62.4)">BSS138</text>
<text x="96.1" y="66.5" transform="rotate(-90 96.1 66.5)">3.3V</text>
<text x="106.8" y="66" transform="rotate(-180 106.8 66)">10K</text>
<text x="122.6" y="66.5" transform="rotate(-90 122.6 66.5)">3.3V</text>
<text x="133.4" y="66" transform="rotate(-180 133.4 66)">10K</text>
<text x="39.4" y="73.5" transform="rotate(-180 39.4 73.5)">R38</text>
<text x="41.3" y="73" transform="rotate(-90 41.3 73)">Q22</text>
<text x="51.2" y="74.5" transform="rotate(-90 51.2 74.5)">BSS138</text>
<text x="63.1" y="73" transform="rotate(-90 63.1 73)">Q24</text>
<text x="72.9" y="74.5" transform="rotate(-90 72.9 74.5)">BSS138</text>
<text x="26.1" y="78.6" transform="rotate(-90 26.1 78.6)">3.3V</text>
<text x="40.6" y="78.1" transform="rotate(-180 40.6 78.1)">100K</text>
<text x="66.2" y="87.5" transform="rotate(-90 66.2 87.5)">R41</text>
<text x="70.8" y="87.5" transform="rotate(-90 70.8 87.5)">100K</text>
<text x="55.1" y="93.1" transform="rotate(-90 55.1 93.1)">3.3V</text>
<text x="116.7" y="102.8" transform="rotate(-90 116.7 102.8)">XEOS-RX/1</text>
<text x="121.6" y="102.6" transform="rotate(-90 121.6 102.6)">XEOS-TX/1</text>
<text x="46.8" y="110.2" transform="rotate(-90 46.8 110.2)">XEOS-ONOFF/1</text>
<text x="31.5" y="137" transform="rotate(-90 31.5 137)">V+</text>
<text x="49.8" y="132.4" transform="rotate(-180 49.8 132.4)">+5V</text>
<text x="115.9" y="136" transform="rotate(-90 115.9 136)">GPS</text>
<text x="86" y="142.8" transform="rotate(-90 86 142.8)">3.3V</text>
<text x="33.1" y="149.3" transform="rotate(-90 33.1 149.3)">+12V BOP</text>
<text x="93.7" y="148.7" transform="rotate(-90 93.7 148.7)">R6</text>
<text x="115.9" y="146.6" transform="rotate(-90 115.9 146.6)">GND</text>
<text x="55.6" y="158.7" transform="rotate(-90 55.6 158.7)">REG1</text>
<text x="58" y="158.7" transform="rotate(-90 58 158.7)">R-78B5.0-1.5</text>
<text x="91.3" y="158.1" transform="rotate(-90 91.3 158.1)">100K</text>
<text x="97.8" y="157.5" transform="rotate(-90 97.8 157.5)">Q12</text>
<text x="100.2" y="157.5" transform="rotate(-90 100.2 157.5)">IRLML6402PBF</text>
<text x="74.9" y="163.5" transform="rotate(-90 74.9 163.5)">GND</text>
<text x="59.8" y="169.8" transform="rotate(-90 59.8 169.8)">C4</text>
<text x="59.8" y="177" transform="rotate(-90 59.8 177)">C3</text>
<text x="65.2" y="185.4" transform="rotate(-180 65.2 185.4)">Brown Out</text>
<text x="65.2" y="182.8" transform="rotate(-180 65.2 182.8)">Protection</text>
<text x="149.2" y="180.8" transform="rotate(-90 149.2 180.8)">+5V</text>
<text x="163" y="181.4" transform="rotate(-180 163 181.4)">5V-1</text>
<text x="163" y="191" transform="rotate(-180 163 191)">5V-2</text>
<text x="35.7" y="199.7" transform="rotate(-90 35.7 199.7)">+12V</text>
<text x="107.7" y="201.9" transform="rotate(-180 107.7 201.9)">3.3V</text>
<text x="61.6" y="210.6" transform="rotate(-180 61.6 210.6)">DMP6023</text>
<text x="66.4" y="213.4" transform="rotate(-180 66.4 213.4)">180KQ17</text>
<text x="108.1" y="213.2" transform="rotate(-90 108.1 213.2)">C29</text>
<text x="112.6" y="213.2" transform="rotate(-90 112.6 213.2)">10u0</text>
<text x="66.4" y="218" transform="rotate(-180 66.4 218)">R23</text>
<text x="83.6" y="216.3" transform="rotate(-90 83.6 216.3)">RS</text>
<text x="111.1" y="221.4" transform="rotate(-90 111.1 221.4)">AP7361-33E-13</text>
<text x="164.3" y="217.6" transform="rotate(-180 164.3 217.6)">12V-1</text>
<text x="173.8" y="219" transform="rotate(-90 173.8 219)">GND</text>
<text x="54.1" y="232.3" transform="rotate(-90 54.1 232.3)">R22</text>
<text x="58.7" y="232.3" transform="rotate(-90 58.7 232.3)">820K</text>
<text x="101.4" y="231.1" transform="rotate(-90 101.4 231.1)">U$1</text>
<text x="123.1" y="228.6" transform="rotate(-90 123.1 228.6)">GND</text>
<text x="164.3" y="229.6" transform="rotate(-180 164.3 229.6)">12V-2</text>
<text x="108.1" y="237.3" transform="rotate(-90 108.1 237.3)">C28</text>
<text x="112.6" y="237.3" transform="rotate(-90 112.6 237.3)">10u0</text>
<text x="164.3" y="239.3" transform="rotate(-180 164.3 239.3)">12V-3</text>
<text x="84.5" y="243.1" transform="rotate(-90 84.5 243.1)">GND</text>
<text x="45.9" y="246.7" transform="rotate(-90 45.9 246.7)">F1</text>
<text x="52" y="246.7" transform="rotate(-90 52 246.7)">RF2626-000</text>
<text x="106.7" y="246" transform="rotate(-180 106.7 246)">+5V</text>
<text x="146.6" y="257.6" transform="rotate(-90 146.6 257.6)">+12V</text>
<text x="49.2" y="261.4" transform="rotate(-90 49.2 261.4)">X1-2</text>
<text x="61.3" y="261.4" transform="rotate(-90 61.3 261.4)">X1-1</text>
</g>
<g font-size="2.4" fill="#800000">
<text x="205.1" y="202.4" transform="rotate(-90 205.1 202.4)">SCL PA09</text>
<text x="205.1" y="217.4" transform="rotate(-90 205.1 217.4)">SDA PA08</text>
<text x="189.9" y="231.7" transform="rotate(-90 189.9 231.7)">PB08&gt; Rx PB09</text>
<text x="205.1" y="231.7" transform="rotate(-90 205.1 231.7)">SERCOM2</text>
<text x="189.9" y="236.3" transform="rotate(-90 189.9 236.3)">Tx</text>
<text x="184.8" y="244.9" transform="rotate(-90 184.8 244.9)">SERCOM3 TX PA24 RX PA25</text>
<text x="184.8" y="262.4" transform="rotate(-90 184.8 262.4)">Debug / XEOS</text>
<text x="189.9" y="262.4" transform="rotate(-90 189.9 262.4)">Windvane SERCOM4</text>
<text x="195" y="262.4" transform="rotate(-90 195 262.4)">GPS SERCOM0 Tx PA04 Rx PA05</text>
<text x="200.1" y="262.4" transform="rotate(-90 200.1 262.4)">XBee SERCOM5 Tx PB16 Rx PB17</text>
<text x="205.1" y="262.4" transform="rotate(-90 205.1 262.4)">I2C for EEPROM Compass</text>
</g>
<g font-size="2" fill="#808080">
<text x="113.1" y="34.2" transform="rotate(-90 113.1 34.2)">1</text>
<text x="115.5" y="34.2" transform="rotate(-90 115.5 34.2)">2</text>
<text x="118" y="34.2" transform="rotate(-90 118 34.2)">3</text>
<text x="120.4" y="34.2" transform="rotate(-90 120.4 34.2)">4</text>
<text x="122.8" y="34.2" transform="rotate(-90 122.8 34.2)">5</text>
<text x="103.5" y="137.9" transform="rotate(-90 103.5 137.9)">1</text>
<text x="105.9" y="137.9" transform="rotate(-90 105.9 137.9)">2</text>
<text x="108.3" y="137.9" transform="rotate(-90 108.3 137.9)">3</text>
<text x="110.7" y="137.9" transform="rotate(-90 110.7 137.9)">4</text>
<text x="48.9" y="160.5" transform="rotate(-90 48.9 160.5)">OUT</text>
<text x="48.9" y="165.3" transform="rotate(-90 48.9 165.3)">IN</text>
<text x="52.5" y="163" transform="rotate(-90 52.5 163)">GND</text>
<text x="161.4" y="189.1" transform="rotate(-90 161.4 189.1)">1</text>
<text x="163.8" y="189.1" transform="rotate(-90 163.8 189.1)">2</text>
<text x="161.4" y="198.8" transform="rotate(-90 161.4 198.8)">1</text>
<text x="163.8" y="198.8" transform="rotate(-90 163.8 198.8)">2</text>
<text x="77" y="216.9" transform="rotate(-180 77 216.9)">1</text>
<text x="77" y="219.3" transform="rotate(-180 77 219.3)">2</text>
<text x="161.4" y="225.3" transform="rotate(-90 161.4 225.3)">1</text>
<text x="163.8" y="225.3" transform="rotate(-90 163.8 225.3)">2</text>
<text x="161.4" y="237.3" transform="rotate(-90 161.4 237.3)">1</text>
<text x="163.8" y="237.3" transform="rotate(-90 163.8 237.3)">2</text>
<text x="161.4" y="247" transform="rotate(-90 161.4 247)">1</text>
<text x="163.8" y="247" transform="rotate(-90 163.8 247)">2</text>
</g>
<g font-size="1.9" fill="#800000">
<text x="114.2" y="26" transform="rotate(-90 114.2 26)">GND</text>
<text x="116.6" y="26" transform="rotate(-90 116.6 26)">RxD</text>
<text x="119" y="26" transform="rotate(-90 119 26)">TxD</text>
<text x="121.4" y="26" transform="rotate(-90 121.4 26)">5V</text>
<text x="123.8" y="26" transform="rotate(-90 123.8 26)">12V</text>
<text x="45.9" y="88.7" transform="rotate(-90 45.9 88.7)">PA020</text>
<text x="115.9" y="86.3" transform="rotate(-90 115.9 86.3)">PA25</text>
<text x="120.7" y="86.3" transform="rotate(-90 120.7 86.3)">PA24</text>
<text x="104.5" y="129.7" transform="rotate(-90 104.5 129.7)">+3.3V</text>
<text x="106.9" y="129.7" transform="rotate(-90 106.9 129.7)">RxD</text>
<text x="109.3" y="129.7" transform="rotate(-90 109.3 129.7)">TxD</text>
<text x="111.7" y="129.7" transform="rotate(-90 111.7 129.7)">GND</text>
<text x="106.2" y="163.5" transform="rotate(-90 106.2 163.5)">PA04</text>
<text x="111.1" y="163.5" transform="rotate(-90 111.1 163.5)">PA05</text>
<text x="91.8" y="170.8" transform="rotate(-90 91.8 170.8)">PA00</text>
</g>
<g font-size="1.9" fill="#808080">
<text x="105.6" y="155.1" transform="rotate(-90 105.6 155.1)">GPS-TX</text>
<text x="108.4" y="155.4" transform="rotate(-90 108.4 155.4)">GPS-RX</text>
<text x="106.9" y="173.5" transform="rotate(-90 106.9 173.5)">GPS-TX/1</text>
<text x="111.7" y="173.7" transform="rotate(-90 111.7 173.7)">GPS-RX/1</text>
</g>
<g font-size="1.7" fill="#808080">
<text x="92.4" y="186.4" transform="rotate(-90 92.4 186.4)">GPS-ON-OFF/1</text>
<text x="43.5" y="192.5" transform="rotate(-90 43.5 192.5)">D2</text>
<text x="104.4" y="224.9" transform="rotate(-90 104.4 224.9)">OUT</text>
<text x="104.4" y="230.5" transform="rotate(-90 104.4 230.5)">IN</text>
<text x="108.4" y="228.1" transform="rotate(-90 108.4 228.1)">GND</text>
</g>
</svg>
